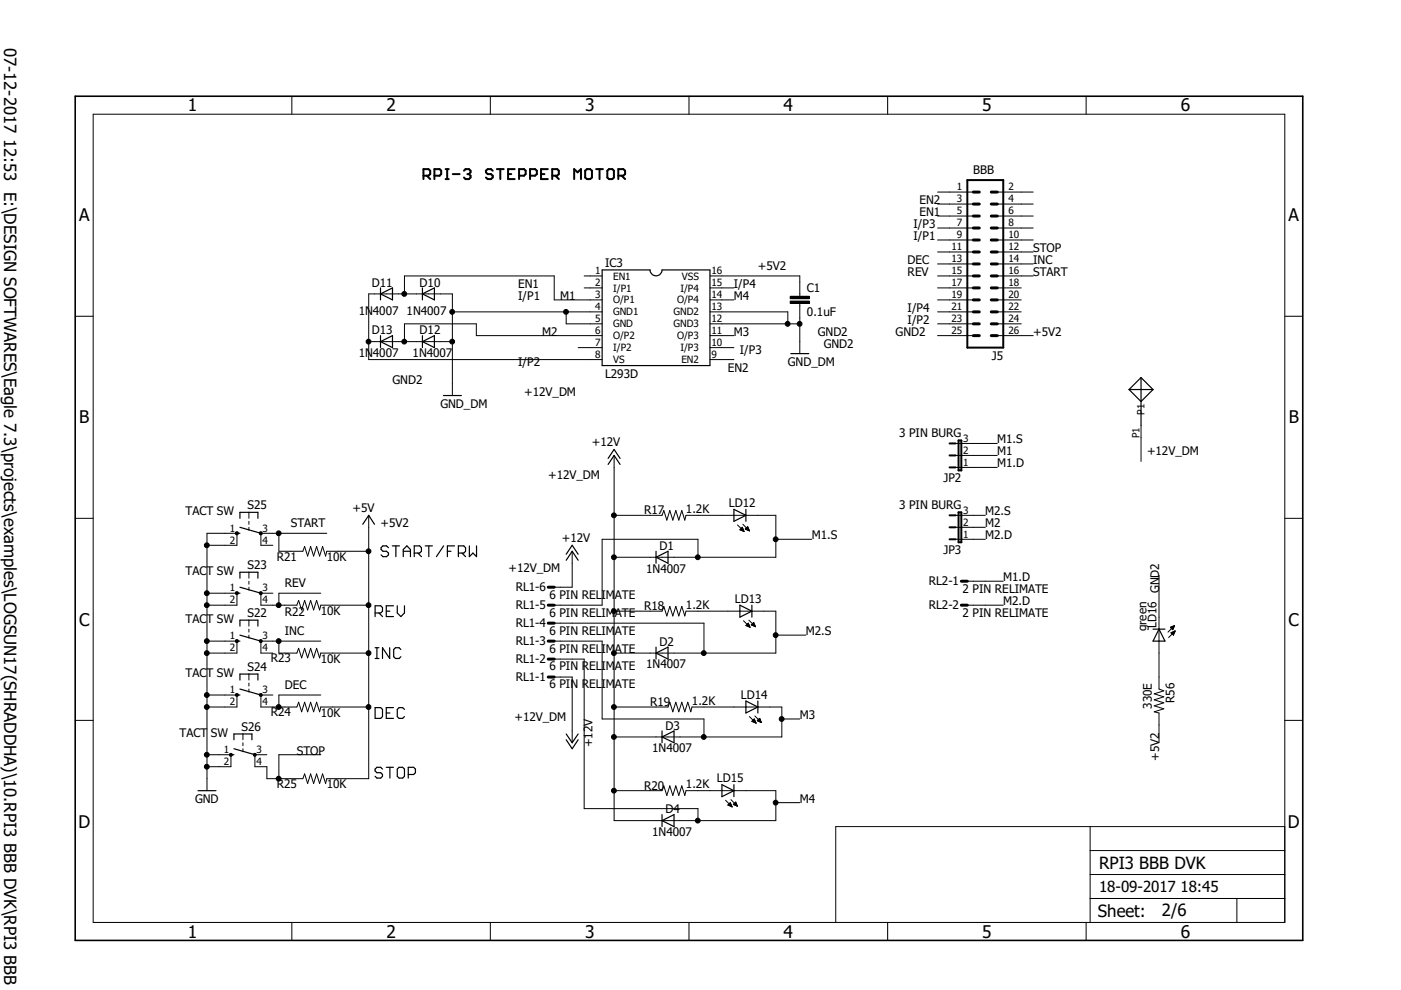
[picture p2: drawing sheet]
<svg xmlns="http://www.w3.org/2000/svg" width="297mm" height="210mm" viewBox="0 0 297 210" stroke-linecap="round" stroke-linejoin="round" font-family="sans-serif">
<g fill="none" stroke="#000" stroke-width=".25">
<path d="M127.7 57.2h10.1a1.27 1.27 0 0 0 1.3 1.3 1.27 1.27 0 0 0 1.3-1.3h10.1v20.3h-22.8zM80.7 62.3l2.5-1.3v2.6zM80.7 61v2.6M80.7 71.2v2.5M80.7 72.4l2.5-1.2v2.5zM89.6 62.3l2.5-1.3v2.6zM89.6 61v2.6M89.6 71.2v2.5M89.6 72.4l2.5-1.2v2.5zM167.7 75h3.8M94 83.9h3.8M128.9 98.5l1.3-1.9 1.3 1.9"/>
<path d="M128.9 97.2l1.3-1.9 1.3 1.9M239.4 82.6l2.5 2.5 2.6-2.5M239.4 82.6h5.1M241.9 80.1l-2.5 2.5M241.9 80.1l2.6 2.5M241.9 80.1v10.1M50.2 113.1h.7M50.9 109.9v-1.3h3.8v1.3M50.9 111.8l4.4 1.3M76.9 111.2l1.3-1.9 1.2 1.9M82.4 116.1l-.5-.4h-.7l-.4 .4v.4l.4 .4h.7l.5 .4v.3l-.5 .4h-.7l-.4-.4M83.2 115.7h1.5"/>
<path d="M83.9 115.7v2.3M85.5 116.9h1.5M85.5 118v-1.5l.8-.8 .7 .8v1.5M87.8 117.3h1.2l.4-.4v-.8l-.4-.4h-1.2v2.3M88.6 117.3l.8 .7M90.2 115.7h1.5M90.9 115.7v2.3M94.1 115.7l-1.6 2.3M94.9 116.9h.7M96.4 115.7h-1.5v2.3M97.2 117.3h1.1l.4-.4v-.8l-.4-.4h-1.1v2.3M97.9 117.3l.8 .7"/>
<path d="M99.5 115.7v2.3l.8-.7 .7 .7v-2.3M120 118.8l1.3-1.9 1.3 1.9M120 117.5l1.3-1.9 1.3 1.9M139.1 118.2l2.5-1.3v2.5zM139.1 116.9v2.5M155.6 108l2.5 1.3-2.5 1.2zM158.1 108v2.5M50.2 125.8h.7M50.2 135.9h.7M50.9 122.6v-1.3h3.8v1.3M50.9 132.8v-1.3h3.8v1.3M50.9 124.5l4.4 1.3"/>
<path d="M50.9 134.7l4.4 1.2M79.5 130h1.2l.4-.4v-.8l-.4-.4h-1.2v2.3M79.5 139.6h.8M79.5 137.3h.8M79.9 137.3v2.3M80.3 130l.8 .7M81.9 129.6h.8M82.6 137.3v2.3l-1.5-2.3v2.3M83.4 128.4h-1.5v2.3h1.5M84.2 128.4v1.6l.8 .7 .8-.7v-1.6M85 137.7l-.4-.4h-.8l-.3 .4v1.5l.3 .4h.8l.4-.4M139.1 137.2v2.5"/>
<path d="M139.1 138.5l2.5-1.3v2.5zM156.9 128.3l2.5 1.3-2.5 1.3zM159.4 128.3v2.6M244.5 133.4h2.5M245.7 133.4l1.3 2.5h-2.5zM49.6 156.8v-1.2h3.8v1.2M49.6 158.7l4.4 1.3M50.2 147.4h.7M50.9 144.2v-1.3h3.8v1.3M50.9 146.1l4.4 1.3M79.5 150h1.2l.4 .4v1.5l-.4 .4h-1.2zM81.9 151.2h.8"/>
<path d="M83.4 150h-1.5v2.3h1.5M85.8 150.4l-.4-.4h-.8l-.4 .4v1.5l.4 .4h.8l.4-.4M120 155.6l1.3 1.9 1.3-1.9M120 156.8l1.3 1.9 1.3-1.9M140.4 156.3l2.5-1.3v2.5zM140.4 155v2.5M158.1 148.6l2.6 1.3-2.6 1.3zM160.7 148.6v2.6M42 167.6h3.8M49 160h.6M81.1 163.1l-.4-.4h-.8l-.4 .4v.3l.4 .4h.8l.4 .4v.4l-.4 .4h-.8l-.4-.4M81.9 162.7h1.5"/>
<path d="M82.7 162.7v2.3M84.2 163.1l.4-.4h.8l.4 .4v1.5l-.4 .4h-.8l-.4-.4zM86.6 164.2h1.1l.4-.4v-.7l-.4-.4h-1.1v2.3M140.4 172.7v2.6M140.4 174l2.5-1.3v2.6zM153.1 166.4l2.5 1.2-2.5 1.3zM155.6 166.4v2.5"/>
</g>
<g fill="none" stroke="#000" stroke-width=".42">
<path d="M89.8 37.3h1l.4-.4v-.7l-.4-.3h-1v2.1M90.5 37.3l.7 .7M92.1 37.3h1.1l.3-.4v-.7l-.3-.3h-1.1v2.1M94.5 35.9h.7M94.5 38h.7M94.8 35.9v2.1M96 36.9h1.4M98.4 36.2l.3-.3h.7l.4 .3v.3l-.4 .4M99.1 36.9h.3M99.4 36.9l.4 .4v.3l-.4 .4h-.7l-.3-.4M104.5 36.2l-.4-.3h-.7l-.4 .3v.3l.4 .4h.7l.4 .4v.3l-.4 .4h-.7l-.4-.4M105.4 35.9h1.4"/>
<path d="M106.1 35.9v2.1M107.7 36.9h.7M109.1 35.9h-1.4v2.1h1.4M110.1 37.3h1l.3-.4v-.7l-.3-.3h-1v2.1M112.4 37.3h1l.4-.4v-.7l-.4-.3h-1v2.1M114.7 36.9h.7M116.1 35.9h-1.4v2.1h1.4M117.1 37.3h1l.4-.4v-.7l-.4-.3h-1v2.1M117.8 37.3l.7 .7M121.7 38v-2.1l.8 .6 .7-.6v2.1M124.1 36.2l.3-.3h.7l.4 .3v1.4l-.4 .4h-.7l-.3-.4zM126.4 35.9h1.4"/>
<path d="M127.1 35.9v2.1M128.8 36.2l.3-.3h.7l.4 .3v1.4l-.4 .4h-.7l-.3-.4zM131.1 37.3h1.1l.3-.4v-.7l-.3-.3h-1.1v2.1M131.8 37.3l.7 .7M205.1 38.2h7.6v35.5h-7.6zM201.3 94h1.3M201.3 96.6h1.3M201.3 99.1h1.3M203.2 93.4h.6v6.3h-.6zM201.3 109.3h1.3M201.3 111.8h1.3M201.3 114.3h1.3"/>
<path d="M203.2 108.6h.6v6.4h-.6z"/>
</g>
<g fill="none" stroke="#000" stroke-width=".21">
<path d="M19.8 24.2h252.6v171.4h-252.6zM61.9 20.4v3.8M104 20.4v3.8M146.1 20.4v3.8M188.2 20.4v3.8M230.3 20.4v3.8M123.9 58.5h3.8M150.5 58.5h19.1v4.3M198.8 58.5h7.6M198.8 40.7h7.6M198.8 43.3h7.6M198.8 45.8h7.6"/>
<path d="M198.8 48.3h7.6M198.8 50.9h7.6M198.8 53.4h7.6M198.8 56h7.6M211.4 58.5h7.7M211.4 40.7h7.7M211.4 43.3h7.7M211.4 45.8h7.7M211.4 48.3h7.7M211.4 50.9h7.7M211.4 53.4h7.7M211.4 56h7.7"/>
<path d="M15.9 67.1h3.9M78.2 72.4h17.7M85.8 62.3v-3.8h31.7v5.1h10.2M95.9 66.1h31.8M120 66.1v2.6h7.7M122.6 73.7h5.1M123.9 61h3.8M127.7 76.2h-49.5v-13.9h17.7v21.6M127.7 71.2h-26.7v-2.5h-15.2v3.7M150.5 61h5.1M150.5 63.6h5.1M150.5 66.1h16.5v2.6"/>
<path d="M150.5 68.7h19.1M150.5 71.2h5.1M150.5 73.7h5.1M150.5 76.2h5.1M167.5 63.8h4.1v.5h-4.1zM167.5 62.8h4.1v.5h-4.1zM169.6 64.3v10.7M198.8 61h7.6M198.8 63.6h7.6M198.8 66.1h7.6M198.8 68.7h7.6M198.8 71.2h7.6"/>
<path d="M211.4 61h5.1M211.4 63.6h5.1M211.4 66.1h5.1M211.4 68.7h5.1M211.4 71.2h7.7M272.4 67.1h3.8M130.2 96.6v77.4h34.3v-6.4h-19.1l-.2 1.1-.6-2.1-.7 2.1-.6-2.1-.7 2.1-.6-2.1-.6 2.1-.7-2.1-.3 1h-10.2M202.6 94h8.8M202.6 96.6h8.8M202.6 99.1h8.8M241.9 90.2v7.6M15.9 109.9h3.9"/>
<path d="M43.9 115.6h6.3v-2.5h-6.3v54.5M50 112.8h.4l.2 .3-.2 .2h-.4zM52.8 108.6v1.3M52.8 110.5v.7M52.8 111.8v.6M59.1 113.1v3.8h5.1l.4-1 .6 2 .7-2 .6 2 .6-2 .7 2 .6-2 .6 2 .3-1h8.9M69.3 113.1h-14v2.5h2.6M78.2 109.3v55.8h-8.9l-.3 1-.6-2-.6 2-.7-2-.6 2-.6-2-.7 2-.6-2-.4 1h-7.6v-2.5h-2.6v-2.6h2.6M121.3 116.9v7.6h-3.8M130.2 109.3h10.2l.3-1.1 .7 2.1 .6-2.1 .6 2.1 .7-2.1 .6 2.1 .7-2.1 .6 2.1 .2-1h19.1v8.9h-34.3M148 118.2v-3.9h-20.3v14h-10.2M156.4 111.3l1.4 1.4"/>
<path d="M156.9 112.4h.7M156.9 112.3h.7M157 112.1h.5M157.1 112.4h.5M157.1 112.1h.4M157.2 112h.3M157.3 111.9h.1M157.3 112.5h.4M157.4 111.8l-.5 .5 .9 .4M157.4 111.8l.4 .9M157.4 111.8h.1M157.5 111.2l1.4 1.4"/>
<path d="M157.6 112.6h.1M158 112.1h.7M158 112.2l.9 .4M158 112.2l.5-.5 .4 .9M158.1 112.3h.7M158.1 112.1h.6M158.2 112h.5M158.3 111.9h.3M158.4 112.4h.4M158.4 111.8h.2M158.5 111.7h.1M158.6 112.4h.2"/>
<path d="M158.8 112.5h.1M164.5 114.3h7.6M202.6 109.3h6.3M202.6 111.8h6.3M202.6 114.3h6.3M272.4 109.9h3.8M43.9 125.8h6.3v2.5h-6.3M43.9 135.9h6.3v2.6h-6.3M50 125.5h.4l.2 .3-.2 .2-.2 .1-.2-.1zM50 135.7h.4l.2 .2-.2 .2-.2 .2-.2-.2zM52.8 121.3v1.3M52.8 123.2v.7"/>
<path d="M52.8 124.5v.6M52.8 131.5v1.3M52.8 133.4v.6M52.8 134.7v.6M55.1 125.5h.4v.5l-.2 .1-.2-.1zM55.1 135.7h.4v.4l-.2 .2-.2-.2zM57.9 125.8h-2.6v2.5h7.6l.4-1 .7 2 .6-2 .6 2 .7-2 .6 2 .6-2 .7 2 .2-1h10.2M59.1 135.9v2.6h3.8l.4-1 .7 2 .6-2 .6 2 .7-2 .6 2 .6-2 .7 2 .2-1h10.2M68 135.9h-12.7v2.6h2.6M68 125.8h-8.9v2.5M117.5 135.9h10.2v16.5h21.6v3.9M117.5 139.7h6.4v31.7h24.1v2.6"/>
<path d="M117.5 132.1h31.8v6.4M130.2 129.6h10.2l.3-1 .7 2 .6-2 .6 2 .7-2 .6 2 .7-2 .6 2 .2-1h19.1v8.9h-34.3M157.6 131.6l1.4 1.4M158.2 132.6h.7M158.3 132.7h.6M158.3 132.5h.5M158.4 132.4h.4M158.4 132.3h.3M158.5 132.8h.4M158.5 132.2h.2M158.6 132.2h.1M158.7 132.1l-.6 .5 .9 .4"/>
<path d="M158.7 132.1l.3 .9M158.7 132.8h.2M158.8 131.5l1.4 1.4M158.9 132.9h.1M159.3 132.5h.7M159.3 132.5l.9 .4M159.3 132.5l.5-.5 .4 .9M159.4 132.4h.6M159.5 132.3h.4M159.5 132.6h.5M159.5 132.2h.4M159.6 132.2h.2"/>
<path d="M159.7 132.7h.4M159.7 132h.1M159.9 132.8h.2M160.1 132.8h.1M164.5 134.7h6.3M205.1 128.3h7.6M205.1 123.2h7.6M245.7 122v24.1l1 .4-2 .6 2 .6-2 .7 2 .6-2 .6 2 .7-2 .6 1 .3v6.3M248.1 133l.9-.4-.3 .9zM248.2 133.1h.7M248.3 132.9h.6M248.3 133.1h.5"/>
<path d="M248.3 134.2h.7M248.4 133.2h.4M248.4 134.3h.5M248.4 134.1h.6M248.4 133.3h.3M248.5 132.8h.4M248.5 134.4h.4M248.5 133.4h.2M248.6 134h.5M248.6 134.5h.3M248.6 133.5h.1M248.7 132.8h.3"/>
<path d="M248.7 134.5h.1M248.8 134.6v.1M248.8 133.9h.3M248.9 132.7h.1M249 133.8h.1M249 132.6l-1.4 1.4M249.2 133.8l-1.4 1.4M249.2 133.8l-.4 .9M249.2 133.8l-.9 .4 .5 .5M15.9 152.7h3.9M43.9 147.4h6.3v2.5h-6.3M48.7 159.8h.5l.1 .2-.1 .3h-.5z"/>
<path d="M50 147.1h.4l.2 .3-.2 .2h-.4zM51.5 155.6v1.2M51.5 157.5v.6M51.5 158.7v.7M52.8 142.9v1.3M52.8 144.8v.7M52.8 146.1v.6M53.8 159.8h.5v.5h-.5zM55.1 147.1h.4v.5h-.4zM57.9 147.4h-2.6v2.5h7.6l.4-1 .7 2 .6-2 .6 2 .7-2 .6 2 .6-2 .7 2 .2-1h10.2M68 147.4h-8.9v2.5M117.5 143.6h3.8v13.9"/>
<path d="M130.2 149.9h11.4l.4-1 .6 2 .7-2 .6 2 .7-2 .6 2 .6-2 .7 2 .2-1h19.1v6.4h-35.6M158.9 151.9l1.4 1.4M159.4 153l.9 .3M159.4 153l.5-.6 .4 .9M159.4 153h.7M159.5 152.8h.6M159.6 152.7h.4M159.6 153h.6M159.7 152.7h.3M159.8 152.6h.2M159.8 153.1h.4M159.8 152.5h.2"/>
<path d="M160 151.8l1.4 1.4M160 153.2h.3M160.3 153.3h.1M160.6 152.7h.6M160.6 152.8h.7M160.7 152.7h.5M160.8 152.6h.4M160.9 153h.4M160.9 152.5h.2M160.9 152.4h.2M161 152.3h.1M161.1 153h.3"/>
<path d="M161.1 152.3l-.5 .5 .8 .4M161.1 152.3l.3 .9M161.3 153.1h.1M165.8 152.4h3.8M272.4 152.7h3.8M43.9 160h5.1v2.6h-5.1M68 160h-8.9v5.1M153.8 169.7l1.4 1.4M154.3 170.7l.9 .4M154.3 170.7l.5-.5 .4 .9M154.3 170.7h.8M154.4 170.6h.6"/>
<path d="M154.5 170.5h.5M154.5 170.8h.6M154.6 170.4h.3M154.7 170.3h.2M154.7 170.9h.4M154.8 170.3h.1M154.9 171h.3M155 169.5l1.4 1.4M155.1 171.1h.1M155.5 170.6l.5-.5 .4 .8zM155.5 170.5h.7M155.6 170.6h.6"/>
<path d="M155.6 170.4h.6M155.7 170.3h.4M155.8 170.7h.4M155.8 170.3h.3M155.9 170.2h.1M156 170.8h.3M156 170.1h.1M156.2 170.9h.1M164.5 170.2h5.1M231.1 175.3v20.3M272.4 175.3h-95.2v20.3M61.9 195.6v3.8"/>
<path d="M104 195.6v3.8M146.1 195.6v3.8M188.2 195.6v3.8M230.3 195.6v3.8M231.1 190.5h41.3M231.1 185.4h41.3M231.1 180.3h41.3M262.2 190.5v5.1"/>
<circle cx="78.1" cy="72.4" r=".51"/>
<circle cx="85.7" cy="62.3" r=".51"/>
<circle cx="85.7" cy="72.4" r=".51"/>
<circle cx="95.9" cy="72.4" r=".51"/>
<circle cx="95.9" cy="66.1" r=".51"/>
<circle cx="120" cy="66.1" r=".51"/>
<circle cx="167" cy="68.7" r=".51"/>
<circle cx="169.5" cy="68.7" r=".51"/>
<circle cx="43.8" cy="115.6" r=".51"/>
<circle cx="55.3" cy="113.1" r=".34"/>
<circle cx="59.1" cy="113.1" r=".51"/>
<circle cx="78.1" cy="116.9" r=".51"/>
<circle cx="130.2" cy="109.3" r=".51"/>
<circle cx="130.2" cy="118.1" r=".51"/>
<circle cx="147.9" cy="118.1" r=".51"/>
<circle cx="164.5" cy="114.3" r=".51"/>
<circle cx="43.8" cy="135.9" r=".51"/>
<circle cx="43.8" cy="128.3" r=".51"/>
<circle cx="43.8" cy="125.8" r=".51"/>
<circle cx="43.8" cy="138.5" r=".51"/>
<circle cx="59.1" cy="135.9" r=".51"/>
<circle cx="59.1" cy="128.3" r=".51"/>
<circle cx="78.1" cy="138.5" r=".51"/>
<circle cx="78.1" cy="128.3" r=".51"/>
<circle cx="130.2" cy="129.6" r=".51"/>
<circle cx="130.2" cy="138.5" r=".51"/>
<circle cx="149.2" cy="138.5" r=".51"/>
<circle cx="164.5" cy="134.7" r=".51"/>
<circle cx="43.8" cy="149.9" r=".51"/>
<circle cx="43.8" cy="147.4" r=".51"/>
<circle cx="59.1" cy="149.9" r=".51"/>
<circle cx="78.1" cy="149.9" r=".51"/>
<circle cx="130.2" cy="149.9" r=".51"/>
<circle cx="130.2" cy="156.2" r=".51"/>
<circle cx="149.2" cy="156.2" r=".51"/>
<circle cx="165.7" cy="152.4" r=".51"/>
<circle cx="43.8" cy="160" r=".51"/>
<circle cx="43.8" cy="162.6" r=".51"/>
<circle cx="59.1" cy="165.1" r=".51"/>
<circle cx="130.2" cy="167.6" r=".51"/>
<circle cx="147.9" cy="174" r=".51"/>
<circle cx="164.5" cy="170.2" r=".51"/>
</g>
<path d="M15.9 20.4h260.3v179h-260.3z" fill="none" stroke="#000" stroke-width=".34"/>
<g fill="#000">
<path d="M167.5 63.8h4.1v.5h-4.1z" fill-rule="evenodd"/>
<path d="M167.5 62.8h4.1v.5h-4.1z" fill-rule="evenodd"/>
<path d="M50 112.8h.4l.2 .3-.2 .2h-.4z" fill-rule="evenodd"/>
<path d="M50 125.5h.4l.2 .3-.2 .2-.2 .1-.2-.1z" fill-rule="evenodd"/>
<path d="M50 135.7h.4l.2 .2-.2 .2-.2 .2-.2-.2z" fill-rule="evenodd"/>
<path d="M55.1 125.5h.4v.5l-.2 .1-.2-.1z" fill-rule="evenodd"/>
<path d="M55.1 135.7h.4v.4l-.2 .2-.2-.2z" fill-rule="evenodd"/>
<path d="M50 147.1h.4l.2 .3-.2 .2h-.4z" fill-rule="evenodd"/>
<path d="M55.1 147.1h.4v.5h-.4z" fill-rule="evenodd"/>
<path d="M48.7 159.8h.5l.1 .2-.1 .3h-.5z" fill-rule="evenodd"/>
<path d="M53.8 159.8h.5v.5h-.5z" fill-rule="evenodd"/>
<circle cx="78.1" cy="72.4" r=".51"/>
<circle cx="85.7" cy="62.3" r=".51"/>
<circle cx="85.7" cy="72.4" r=".51"/>
<circle cx="95.9" cy="72.4" r=".51"/>
<circle cx="95.9" cy="66.1" r=".51"/>
<circle cx="120" cy="66.1" r=".51"/>
<circle cx="167" cy="68.7" r=".51"/>
<circle cx="169.5" cy="68.7" r=".51"/>
<circle cx="43.8" cy="115.6" r=".51"/>
<circle cx="55.3" cy="113.1" r=".34"/>
<circle cx="59.1" cy="113.1" r=".51"/>
<circle cx="78.1" cy="116.9" r=".51"/>
<circle cx="130.2" cy="109.3" r=".51"/>
<circle cx="130.2" cy="118.1" r=".51"/>
<circle cx="147.9" cy="118.1" r=".51"/>
<circle cx="164.5" cy="114.3" r=".51"/>
<circle cx="43.8" cy="135.9" r=".51"/>
<circle cx="43.8" cy="128.3" r=".51"/>
<circle cx="43.8" cy="125.8" r=".51"/>
<circle cx="43.8" cy="138.5" r=".51"/>
<circle cx="59.1" cy="135.9" r=".51"/>
<circle cx="59.1" cy="128.3" r=".51"/>
<circle cx="78.1" cy="138.5" r=".51"/>
<circle cx="78.1" cy="128.3" r=".51"/>
<circle cx="130.2" cy="129.6" r=".51"/>
<circle cx="130.2" cy="138.5" r=".51"/>
<circle cx="149.2" cy="138.5" r=".51"/>
<circle cx="164.5" cy="134.7" r=".51"/>
<circle cx="43.8" cy="149.9" r=".51"/>
<circle cx="43.8" cy="147.4" r=".51"/>
<circle cx="59.1" cy="149.9" r=".51"/>
<circle cx="78.1" cy="149.9" r=".51"/>
<circle cx="130.2" cy="149.9" r=".51"/>
<circle cx="130.2" cy="156.2" r=".51"/>
<circle cx="149.2" cy="156.2" r=".51"/>
<circle cx="165.7" cy="152.4" r=".51"/>
<circle cx="43.8" cy="160" r=".51"/>
<circle cx="43.8" cy="162.6" r=".51"/>
<circle cx="59.1" cy="165.1" r=".51"/>
<circle cx="130.2" cy="167.6" r=".51"/>
<circle cx="147.9" cy="174" r=".51"/>
<circle cx="164.5" cy="170.2" r=".51"/>
</g>
<g fill="none" stroke="#000" stroke-width=".63">
<path d="M206.4 50.9h1.2M206.4 48.3h1.2M206.4 45.8h1.2M206.4 43.3h1.2M206.4 40.7h1.2M206.4 53.4h1.2M206.4 56h1.2M206.4 58.5h1.2M210.2 50.9h1.2M210.2 48.3h1.2M210.2 45.8h1.2M210.2 43.3h1.2"/>
<path d="M210.2 40.7h1.2M210.2 53.4h1.2M210.2 56h1.2M210.2 58.5h1.2M206.4 61h1.2M206.4 63.6h1.2M206.4 66.1h1.2M206.4 68.7h1.2M206.4 71.2h1.2M210.2 61h1.2M210.2 63.6h1.2M210.2 66.1h1.2"/>
<path d="M210.2 68.7h1.2M210.2 71.2h1.2M116.2 139.7h1.3M116.2 135.9h1.3M116.2 132.1h1.3M116.2 128.3h1.3M116.2 124.5h1.3M203.8 128.3h1.3M203.8 123.2h1.3M116.2 143.6h1.3"/>
</g>
<g font-size="3.7">
<text x="39.8" y="23.6">1</text>
<text x="81.9" y="23.6">2</text>
<text x="124.1" y="23.6">3</text>
<text x="166.1" y="23.6">4</text>
<text x="208.3" y="23.6">5</text>
<text x="250.4" y="23.6">6</text>
<text x="16.7" y="46.9">A</text>
<text x="273.2" y="46.9">A</text>
<text x="16.8" y="89.8">B</text>
<text x="273.2" y="89.8">B</text>
<text x="16.7" y="132.6">C</text>
<text x="273.2" y="132.6">C</text>
<text x="16.6" y="175.5">D</text>
<text x="273.1" y="175.5">D</text>
<text x="39.8" y="198.8">1</text>
<text x="81.9" y="198.8">2</text>
<text x="124.1" y="198.8">3</text>
<text x="166.1" y="198.8">4</text>
<text x="208.3" y="198.8">5</text>
<text x="250.4" y="198.8">6</text>
</g>
<g font-size="3.6">
<text x=".9" y="10.1" transform="rotate(90 .9 10.1)">07-12-2017 12:53 E:\DESIGN SOFTWARES\Eagle 7.3\projects\examples\LOGSUN17(SHRADDHA)\10.RPI3 BBB DVK\RPI3 BBB D</text>
<text x="233" y="184.1">RPI3 BBB DVK</text>
<text x="232.8" y="194.4">Sheet:</text>
<text x="246.4" y="194.3">2/6</text>
</g>
<text font-size="3.2" x="233" y="189.2">18-09-2017 18:45</text>
<g font-size="2.5">
<text x="206.4" y="36.9">BBB</text>
<text x="195" y="43.3">EN2</text>
<text x="195" y="45.8">EN1</text>
<text x="193.7" y="48.3">I/P3</text>
<text x="193.7" y="50.9">I/P1</text>
<text x="219.1" y="53.4">STOP</text>
<text x="128.3" y="56.6">IC3</text>
<text x="160.7" y="57.2">+5V2</text>
<text x="192.4" y="56">DEC</text>
<text x="192.4" y="58.5">REV</text>
<text x="219.1" y="56">INC</text>
<text x="219.1" y="58.5">START</text>
<text x="78.8" y="60.7">D11</text>
<text x="89" y="60.7">D10</text>
<text x="109.9" y="61">EN1</text>
<text x="109.9" y="63.6">I/P1</text>
<text x="118.8" y="63.6">M1</text>
<text x="155.6" y="61">I/P4</text>
<text x="155.6" y="63.6">M4</text>
<text x="171.1" y="61.9">C1</text>
<text x="76.1" y="66.8">1N4007</text>
<text x="78.8" y="70.9">D13</text>
<text x="86.2" y="66.8">1N4007</text>
<text x="89" y="70.9">D12</text>
<text x="115" y="71.2">M2</text>
<text x="155.6" y="71.2">M3</text>
<text x="171.1" y="67">0.1uF</text>
<text x="173.4" y="71.2">GND2</text>
<text x="189.9" y="71.2">GND2</text>
<text x="192.4" y="66.1">I/P4</text>
<text x="192.4" y="68.7">I/P2</text>
<text x="219.1" y="71.2">+5V2</text>
<text x="76.1" y="75.7">1N4007</text>
<text x="87.5" y="75.7">1N4007</text>
<text x="109.9" y="77.5">I/P2</text>
<text x="156.9" y="75">I/P3</text>
<text x="167" y="77.5">GND_DM</text>
<text x="174.7" y="73.7">GND2</text>
<text x="210.3" y="76.2">J5</text>
<text x="83.2" y="81.3">GND2</text>
<text x="111.2" y="83.9">+12V_DM</text>
<text x="128.3" y="80.1">L293D</text>
<text x="154.3" y="78.8">EN2</text>
<text x="93.4" y="86.4">GND_DM</text>
<text x="125.5" y="94.5">+12V</text>
<text x="190.6" y="92.6">3 PIN BURG</text>
<text x="211.4" y="94">M1.S</text>
<text x="116.2" y="101.6">+12V_DM</text>
<text x="211.4" y="99.1">M1.D</text>
<text x="211.4" y="96.6">M1</text>
<text x="243.2" y="96.6">+12V_DM</text>
<text x="52.5" y="108">S25</text>
<text x="154.5" y="107.5">LD12</text>
<text x="190.6" y="107.9">3 PIN BURG</text>
<text x="200" y="102.2">JP2</text>
<text x="39.4" y="109.3">TACT SW</text>
<text x="61.7" y="111.8">START</text>
<text x="74.7" y="108.5">+5V</text>
<text x="80.7" y="111.8">+5V2</text>
<text x="136.6" y="109.1">R17</text>
<text x="145.4" y="108.8">1.2K</text>
<text x="208.9" y="111.8">M2</text>
<text x="208.9" y="109.3">M2.S</text>
<text x="58.7" y="118.9">R21</text>
<text x="69.3" y="118.9">10K</text>
<text x="119.1" y="114.9">+12V</text>
<text x="139.9" y="116.6">D1</text>
<text x="172.1" y="114.3">M1.S</text>
<text x="200" y="117.4">JP3</text>
<text x="208.9" y="114.3">M2.D</text>
<text x="39.4" y="122">TACT SW</text>
<text x="52.5" y="120.7">S23</text>
<text x="60.4" y="124.5">REV</text>
<text x="107.8" y="121.2">+12V_DM</text>
<text x="109.3" y="125.3">RL1-6</text>
<text x="137" y="121.4">1N4007</text>
<text x="196.9" y="124">RL2-1</text>
<text x="204.1" y="125.6">2 PIN RELIMATE</text>
<text x="212.7" y="123.2">M1.D</text>
<text x="245.7" y="125.8" transform="rotate(-90 245.7 125.8)">GND2</text>
<text x="52.5" y="130.9">S22</text>
<text x="60.4" y="130.6">R22</text>
<text x="68" y="130.3">10K</text>
<text x="109.3" y="129.1">RL1-5</text>
<text x="116.5" y="130.7">6 PIN RELIMATE</text>
<text x="116.5" y="126.9">6 PIN RELIMATE</text>
<text x="136.6" y="129.3">R18</text>
<text x="145.4" y="129.1">1.2K</text>
<text x="155.8" y="127.8">LD13</text>
<text x="196.9" y="129.1">RL2-2</text>
<text x="204.1" y="130.7">2 PIN RELIMATE</text>
<text x="212.7" y="128.3">M2.D</text>
<text x="39.4" y="132.1">TACT SW</text>
<text x="60.4" y="134.7">INC</text>
<text x="109.3" y="136.7">RL1-3</text>
<text x="109.3" y="132.9">RL1-4</text>
<text x="116.5" y="134.5">6 PIN RELIMATE</text>
<text x="139.9" y="136.9">D2</text>
<text x="170.8" y="134.7">M2.S</text>
<text x="243.1" y="133.9" transform="rotate(-90 243.1 133.9)">green</text>
<text x="245.2" y="133.2" transform="rotate(-90 245.2 133.2)">LD16</text>
<text x="39.4" y="143.6">TACT SW</text>
<text x="52.5" y="142.3">S24</text>
<text x="57.4" y="140.5">R23</text>
<text x="68" y="140.5">10K</text>
<text x="109.3" y="140.5">RL1-2</text>
<text x="116.5" y="142.2">6 PIN RELIMATE</text>
<text x="116.5" y="138.3">6 PIN RELIMATE</text>
<text x="137" y="141.7">1N4007</text>
<text x="60.4" y="146.1">DEC</text>
<text x="109.3" y="144.3">RL1-1</text>
<text x="116.5" y="146">6 PIN RELIMATE</text>
<text x="137.8" y="149.6">R19</text>
<text x="146.7" y="149.4">1.2K</text>
<text x="157.1" y="148.1">LD14</text>
<text x="249" y="149.1" transform="rotate(-90 249 149.1)">R56</text>
<text x="51.2" y="155">S26</text>
<text x="57.4" y="151.9">R24</text>
<text x="68" y="151.9">10K</text>
<text x="109.1" y="153">+12V_DM</text>
<text x="141.1" y="154.7">D3</text>
<text x="169.6" y="152.4">M3</text>
<text x="244.2" y="150.3" transform="rotate(-90 244.2 150.3)">330E</text>
<text x="38.1" y="156.3">TACT SW</text>
<text x="62.9" y="160">STOP</text>
<text x="125.6" y="158.5" transform="rotate(-90 125.6 158.5)">+12V</text>
<text x="138.3" y="159.5">1N4007</text>
<text x="245.7" y="161.3" transform="rotate(-90 245.7 161.3)">+5V2</text>
<text x="58.7" y="167.1">R25</text>
<text x="69.3" y="167.1">10K</text>
<text x="136.6" y="167.4">R20</text>
<text x="145.4" y="167.1">1.2K</text>
<text x="152" y="165.9">LD15</text>
<text x="41.3" y="170.2">GND</text>
<text x="141.1" y="172.5">D4</text>
<text x="169.6" y="170.2">M4</text>
<text x="138.3" y="177.3">1N4007</text>
</g>
<g font-size="2.1">
<text x="202.9" y="40.3">1</text>
<text x="213.8" y="40.3">2</text>
<text x="202.9" y="42.9">3</text>
<text x="202.9" y="45.4">5</text>
<text x="202.9" y="48">7</text>
<text x="213.8" y="42.9">4</text>
<text x="213.8" y="45.4">6</text>
<text x="213.8" y="48">8</text>
<text x="201.7" y="53">11</text>
<text x="202.9" y="50.5">9</text>
<text x="213.8" y="50.5">10</text>
<text x="213.8" y="53">12</text>
<text x="126.2" y="58.1">1</text>
<text x="130" y="59.3">EN1</text>
<text x="144.6" y="59.3">VSS</text>
<text x="150.9" y="58.1">16</text>
<text x="201.7" y="55.6">13</text>
<text x="201.7" y="58.1">15</text>
<text x="213.8" y="55.6">14</text>
<text x="213.8" y="58.1">16</text>
<text x="126.2" y="60.7">2</text>
<text x="126.2" y="63.2">3</text>
<text x="126.2" y="65.7">4</text>
<text x="130" y="61.8">I/P1</text>
<text x="130" y="64.3">O/P1</text>
<text x="143.6" y="64.3">O/P4</text>
<text x="144.3" y="61.8">I/P4</text>
<text x="150.9" y="65.7">13</text>
<text x="150.9" y="63.2">14</text>
<text x="150.9" y="60.7">15</text>
<text x="201.7" y="60.7">17</text>
<text x="201.7" y="63.2">19</text>
<text x="201.7" y="65.7">21</text>
<text x="213.8" y="60.7">18</text>
<text x="213.8" y="63.2">20</text>
<text x="213.8" y="65.7">22</text>
<text x="126.2" y="68.3">5</text>
<text x="126.2" y="70.8">6</text>
<text x="130" y="66.9">GND1</text>
<text x="130" y="69.4">GND</text>
<text x="130" y="72">O/P2</text>
<text x="142.8" y="69.4">GND3</text>
<text x="142.8" y="66.9">GND2</text>
<text x="143.6" y="72">O/P3</text>
<text x="150.9" y="70.8">11</text>
<text x="150.9" y="68.3">12</text>
<text x="201.7" y="68.3">23</text>
<text x="201.7" y="70.8">25</text>
<text x="213.8" y="68.3">24</text>
<text x="213.8" y="70.8">26</text>
<text x="126.2" y="73.4">7</text>
<text x="126.2" y="75.9">8</text>
<text x="130" y="77">VS</text>
<text x="130" y="74.5">I/P2</text>
<text x="144.3" y="74.5">I/P3</text>
<text x="144.5" y="77">EN2</text>
<text x="150.9" y="75.9">9</text>
<text x="150.9" y="73.4">10</text>
<text x="242.7" y="87.9" transform="rotate(-90 242.7 87.9)">P1</text>
<text x="204.2" y="93.7">3</text>
<text x="241.6" y="92.9" transform="rotate(-90 241.6 92.9)">P1</text>
<text x="204.2" y="98.8">1</text>
<text x="204.2" y="96.2">2</text>
<text x="48.7" y="112.7">1</text>
<text x="55.7" y="112.7">3</text>
<text x="204.2" y="111.5">2</text>
<text x="204.2" y="108.9">3</text>
<text x="48.7" y="115.3">2</text>
<text x="55.7" y="115.3">4</text>
<text x="204.2" y="114">1</text>
<text x="48.7" y="125.4">1</text>
<text x="55.7" y="125.4">3</text>
<text x="48.7" y="127.9">2</text>
<text x="55.7" y="127.9">4</text>
<text x="48.7" y="135.6">1</text>
<text x="55.7" y="135.6">3</text>
<text x="48.7" y="138.1">2</text>
<text x="55.7" y="138.1">4</text>
<text x="48.7" y="147">1</text>
<text x="48.7" y="149.5">2</text>
<text x="55.7" y="147">3</text>
<text x="55.7" y="149.5">4</text>
<text x="47.4" y="159.7">1</text>
<text x="54.4" y="159.7">3</text>
<text x="47.4" y="162.2">2</text>
<text x="54.4" y="162.2">4</text>
</g>
</svg>
